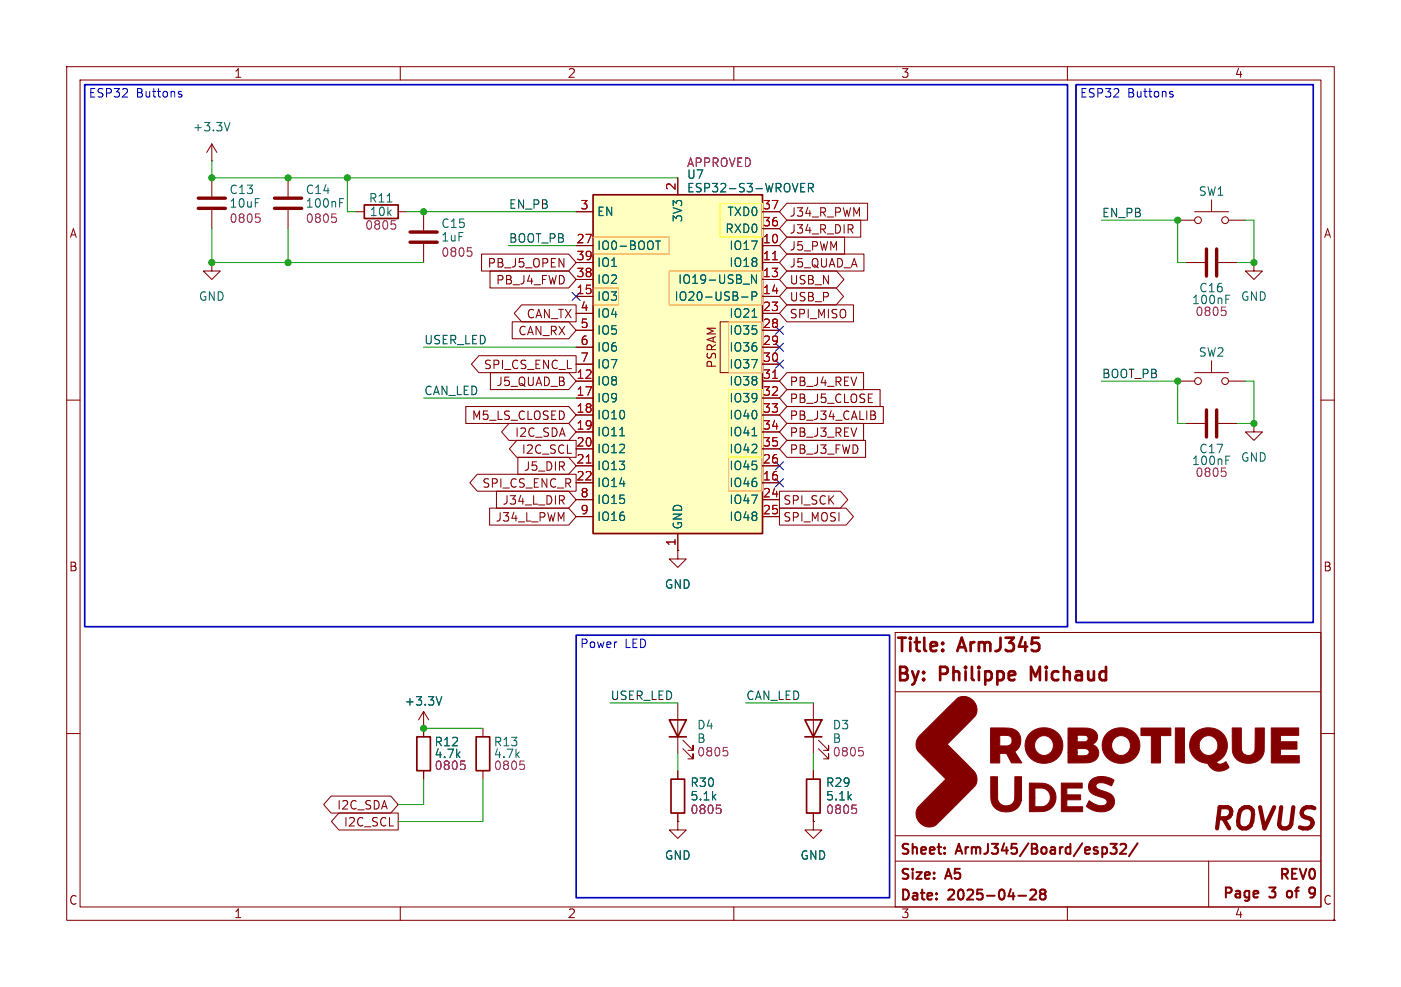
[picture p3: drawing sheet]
<svg xmlns="http://www.w3.org/2000/svg" width="210mm" height="148mm" viewBox="0 0 210 148" stroke-linecap="round" stroke-linejoin="round" font-family="sans-serif">
<g fill="none" stroke="#840000" stroke-width=".15">
<path d="M10 10h190v128h-190zM12 12h186v124h-186zM60 10v2M110 10v2M160 10v2M31.7 39.4v1.2h1.3l-1.3 1.3-1.2-1.3h1.2M31.7 39.4h.1M31.7 26.7v2.8M31.7 31.5v2.8M43.2 26.7v2.8M43.2 31.5v2.8M53.3 31.8h1.3"/>
<path d="M59.7 31.8h1.3M63.5 31.8v2.7M63.5 36.6v2.8M176.5 33h2.6M177.8 39.4h2.8M179.1 31.8h5M181.6 30v1.8M182.6 39.4h2.8M184.1 33h2.6M188 39.4v1.2h1.2l-1.2 1.3-1.3-1.3h1.3M188 39.4h.1M176.5 57.2h2.6"/>
<path d="M179.1 55.9h5M181.6 54.1v1.8M184.1 57.2h2.6M10 60h2M177.8 63.5h2.8M182.6 63.5h2.8M188 63.5v1.3h1.2l-1.2 1.2-1.3-1.2h1.3M188 63.5h.1M198 60h2M134.2 94.8h63.8v41.2h-63.8zM10 110h2M63.5 109.2h.1"/>
<path d="M63.5 106.7v3.8M63.5 115.6v1.2M63.5 106.7l-.8 1.3M63.5 106.7l.8 1.3M72.4 109.2v1.3M72.4 115.6v1.2M101.6 105.4v7.6M101.6 115.6v1.2M102.4 112.3l1.5 1.5v-.8v.8h-.8M102.4 111l1.5 1.5v-.7v.7h-.8M121.9 105.4v7.6M121.9 115.6v1.2"/>
<path d="M122.7 112.3l1.5 1.5v-.8v.8h-.8M122.7 111l1.5 1.5v-.7v.7h-.8M134.2 103.7h63.7M198 110h2M60 136v2M101.6 123.2v1.3h1.3l-1.3 1.2-1.3-1.2h1.3M101.6 123.2h.1M101.6 121.9v1.3M110 136v2M121.9 123.2v1.3h1.3l-1.3 1.2-1.3-1.2h1.3M121.9 123.2h.1M121.9 121.9v1.3"/>
<path d="M134.2 129.1h63.7M134.2 125.3h63.7M160 136v2M181.2 129.1v6.9"/>
<circle cx="179.6" cy="33" r=".51"/>
<circle cx="183.6" cy="33" r=".51"/>
<circle cx="179.6" cy="57.2" r=".51"/>
<circle cx="183.6" cy="57.2" r=".51"/>
</g>
<path d="M152.7 134.3h1.1M154.4 133.5l.3-.1 .5 .1a.41 .41 0 0 1 0 .5l-.8 .9h.9M156.2 134l-.3-.3v-.2l.3-.1 .4 .1 .1 .2v.2l-.3 .1M156.2 134l-.3 .3v.3l.3 .3 .4-.1 .1-.2v-.4l-.3-.2M156.2 134h.2M166.4 126.5h1l-.5 .6a.41 .41 0 0 1 .5 .3v.3l-.2 .3h-.5M167.9 126.7l.3-.2 .5 .1a.41 .41 0 0 1 0 .6l-.8 .8h.9M170.5 126.5l-1.3 1.9M196.8 134.5l-.4 .1M196.8 133.1l-.4 .1-.1 .2v.5l.2 .1h.3" fill="none" stroke="#840000" stroke-width=".3"/>
<g fill="none" stroke="#840000" stroke-width=".4">
<path d="M134.6 95.6h1.2M135.2 95.6v2M136.5 95.6l-.1 .1 .1 .1M136.5 95.6v.1v.1M136.5 95.6v.2M137.4 95.6v1.7M138.5 95.6v1.7M142.9 100v2M143.5 97.6l.7-2 .6 2M144.7 100l-.1 .1 .1 .1M144.7 100l.1 .1-.1 .1M144.7 100v.2"/>
<path d="M145.7 100v1.7M146.7 100l-.1 .1 .1 .1M146.7 100l.1 .1-.1 .1M146.7 100v.2M150 95.6v1.5M150.7 95.6h1.3l-.7 .8M153.2 95.5l-.5 1.5M155.7 95.6h-1l-.1 1M156.8 100l-.1 .1 .1 .1M156.8 100l.1 .1-.1 .1M156.8 100v.2M159.5 100v2"/>
<path d="M165.8 100v2M135.9 100.2l-.3-.2h-.7v2M142 100.2l-.3-.2h-.8v2M154.5 102v-2l.7 1.4 .7-1.4v2"/>
</g>
<g fill="#840000" stroke="#840000" stroke-width=".15">
<path d="M138 110.2l3.8-3.8a7.6 7.6 0 0 1 2.1-1.9 1.96 1.96 0 0 1 2.3 1.1 1.96 1.96 0 0 1-.6 2.4l-3.6 3.6 3.2 3.2a2.76 2.76 0 0 1 1.3 2.1 2.13 2.13 0 0 1-1 1.6l-4.5 4.5a1.95 1.95 0 0 1-2.7 .7 1.95 1.95 0 0 1-.6-2.8l4.1-4.1-2.3-2.2a8 8 0 0 1-2.1-2.5 1.93 1.93 0 0 1 .6-1.9z"/>
<path d="M148.5 116.5h1v3.4a1.32 1.32 0 0 0 1.6 1 1.32 1.32 0 0 0 1-1.6v-2.8h1v3.5a2.38 2.38 0 0 1-3.3 1.6 2.36 2.36 0 0 1-1.3-2.7z"/>
<path d="M163.6 117a2.98 2.98 0 0 1 3.4 0l-.4 .9-.9-.4-.5-.1a.58 .58 0 0 0-.7 .1 .58 .58 0 0 0-.1 .6l.3 .3 .9 .3a1.51 1.51 0 0 1 1.3 2.1 2.39 2.39 0 0 1-2.7 .8l-.7-.2-.7-.5 .5-.8a2.16 2.16 0 0 0 2.5 .5 .71 .71 0 0 0-.7-1l-.5-.2a1.47 1.47 0 0 1-1.2-2.3z"/>
<path d="M154.3 117.4h1.1a2.39 2.39 0 0 1 2.9 2.2 2.4 2.4 0 0 1-3 2.1h-1v-2.1h.8v1.4h.6a1.44 1.44 0 0 0 1.7-1.4 1.44 1.44 0 0 0-1.7-1.4h-.6v1.4h-.8z"/>
<path d="M159.1 117.4h3.1v.8h-2.3v1h2.1v.7h-2.1v1.1h2.4v.7h-3.2z"/>
<path d="M179.1 109.9a2.83 2.83 0 0 1 3.4-.5 2.83 2.83 0 0 1 1.4 3.2 3.6 3.6 0 0 1-1.6 1.7l.2 .2a1.04 1.04 0 0 0 1.3-.3l.3 .7a.22 .22 0 0 1 .1 .2 .22 .22 0 0 1-.2 .2 1.95 1.95 0 0 1-3-.8 2.7 2.7 0 0 1-2.7-2.7h1.4a1.45 1.45 0 0 0 2.1 1.3 1.45 1.45 0 0 0 .3-2.4 1.41 1.41 0 0 0-1.5-.3 1.41 1.41 0 0 0-.9 1.4h-1.4a2.46 2.46 0 0 1 .8-1.9z"/>
<path d="M154.5 109.9a2.92 2.92 0 0 1 4.8 1.6 2.82 2.82 0 0 1-2.7 3 2.82 2.82 0 0 1-2.9-2.7h1.4a1.45 1.45 0 0 0 1.9 1.4 1.45 1.45 0 0 0 .6-2.3 1.41 1.41 0 0 0-1.6-.5 1.41 1.41 0 0 0-.9 1.4h-1.4a2.48 2.48 0 0 1 .8-1.9z"/>
<path d="M166 109.9a2.84 2.84 0 0 1 3.4-.5 2.84 2.84 0 0 1 1.4 3.1 2.85 2.85 0 0 1-3.1 1.9 2.85 2.85 0 0 1-2.5-2.7h1.4a1.44 1.44 0 0 0 1.8 1.5 1.44 1.44 0 0 0 .9-2.1 1.41 1.41 0 0 0-1.6-.7 1.41 1.41 0 0 0-1.1 1.3h-1.4a2.41 2.41 0 0 1 .8-1.8z"/>
<path d="M184.7 109.2h1.4v2.4a1.26 1.26 0 0 0 1.4 1.6 1.23 1.23 0 0 0 .6-1.4l.1-2.6h1.3v2.6a2.33 2.33 0 0 1-3.1 2.6 2.39 2.39 0 0 1-1.7-2.9z"/>
<path d="M148.5 109.2h1.2a4 4 0 0 1 2.7 .4 1.96 1.96 0 0 1-.3 3.1l1.1 1.7h-1.6l-.7-1.4h-1v1.4h-1.4v-3.3h1.4v.8h.5a.92 .92 0 0 0 1.3-1 .92 .92 0 0 0-1.3-.6h-.5v.8h-1.4z"/>
<path d="M160.1 109.2h1.4a4 4 0 0 1 2.6 .4 1.16 1.16 0 0 1 .4 1.2 1.16 1.16 0 0 1-.8 .8 1.4 1.4 0 0 1 1 1.6 1.4 1.4 0 0 1-1.5 1.2h-3.1v-1.6h1.4v.5h1a.58 .58 0 0 0 .8-.5 .58 .58 0 0 0-.8-.5h-1v.5h-1.4v-2h1.4v.5l1.2-.1a.52 .52 0 0 0 .4-.6 .52 .52 0 0 0-.7-.3l-.9-.1v.6h-1.4z"/>
<path d="M171 109.2h4.5v1.1h-1.5v4.1h-1.4v-4.1h-1.6z"/>
<path d="M176.2 109.2h1.3v5.2h-1.3z"/>
<path d="M190.6 109.2h4.1v1.1h-2.8v.9h2.5v1.1h-2.5v1h2.9v1.1h-4.2z"/>
<circle cx="200" cy="138" r=".01"/>
</g>
<path d="M54.6 30.7h5.1v2.1h-5.1zM62.5 110.5h2v5.1h-2zM71.4 110.5h2v5.1h-2zM100.3 108h2.6l-1.3 2.5zM100.3 110.5h2.6M100.6 116.8h2v5.1h-2zM120.6 108h2.6l-1.3 2.5zM120.6 110.5h2.6M120.9 116.8h2v5.1h-2z" fill="none" stroke="#840000" stroke-width=".25"/>
<g fill="none" stroke="#840084" stroke-width=".15">
<path d="M38.3 32.1h.6M38.8 32.6l.2 .2v.3l-.2 .2M49.8 32.1h.6M50.2 32.6l.2 .2v.3l-.2 .2M58.7 33.1h.6M59.1 33.6l.2 .2v.3l-.2 .3M70.1 37.2h.6M70.5 37.6l.2 .3v.3l-.2 .2M183.5 46.5l.3 .3v.3l-.3 .2M183.5 70.7l.3 .2v.3l-.3 .2M69.1 114.1h.6M69.5 114.6l.2 .2v.3l-.2 .3"/>
<path d="M78 114.1h.6M78.4 114.6l.2 .2v.3l-.2 .3M108.4 112.1h.6M108.9 112.6l.2 .2v.3l-.2 .3M128.8 112.1h.6M129.2 112.6l.2 .2v.3l-.2 .3M107.4 120.7h.6M107.8 121.2l.3 .2v.3l-.3 .3M127.7 120.7h.6M128.2 121.2l.2 .2v.3l-.2 .3"/>
</g>
<path d="M29.7 31.2h4.1M29.7 29.7h4.1M41.1 31.2h4.1M41.1 29.7h4.1M61.5 36.3h4M61.5 34.8h4M180.8 37.3v4.1M182.4 37.3v4.1M180.8 61.5v4M182.4 61.5v4" fill="none" stroke="#840000" stroke-width=".51"/>
<path d="M50.9 30.4h.4M50.9 29.8h.6M58 30.3h.8M183.8 44.9h.4M183.8 44.3h.6M183.8 69h.4M183.8 68.4h.6M66.2 104.5l-.4 1.2" fill="none" stroke="#006464" stroke-width=".15"/>
<g fill="#ffffc2">
<path d="M88.9 29.2h25.4v50.8h-25.4z"/>
<path d="M88.9 43.2h3.8v2.5h-3.8z"/>
<path d="M88.9 35.6h11.4v2.5h-11.4z"/>
<path d="M100.3 40.6h14v5.1h-14z"/>
<path d="M107.9 30.5h6.4v5.1h-6.4z"/>
<path d="M109.2 68.6h5.1v5.1h-5.1z"/>
<path d="M109.2 58.4h5.1v10.2h-5.1z"/>
<path d="M109.2 48.3h5.1v7.6h-5.1z"/>
</g>
<path d="M88.9 29.2h25.4v50.8h-25.4z" fill="none" stroke="#840000" stroke-width=".25"/>
<g fill="none" stroke="#840000" stroke-width=".15">
<path d="M31.7 24.1h.1M31.7 21.6l-.7 1.3M31.7 21.6v2.5M31.7 21.6l.8 1.3M86.4 36.8h2.5M86.4 39.4h2.5M86.4 31.8h2.5M101.6 26.7v2.5M114.3 36.8h2.5M114.3 39.4h2.5M114.3 31.8h2.5M114.3 34.3h2.5"/>
<path d="M118 30.5h12.1v2.5h-12.1l-1.2-1.2zM118 35.6h8.6v2.5h-8.6l-1.2-1.3zM118 33h11v2.6h-11l-1.2-1.3zM118 38.1h11.5v2.5h-11.5l-1.2-1.2zM71.8 53.3h14.6v2.6h-14.6l-1.1-1.3zM73.5 55.9h11.7l1.2 1.3-1.2 1.2h-11.7zM76.8 48.3h8.4l1.2 1.2-1.2 1.3h-8.4zM78.2 45.7h8.2v2.6h-8.2l-1.1-1.3zM86.4 57.2h2.5M86.4 41.9h2.5M86.4 44.5h2.5M86.4 59.7h2.5"/>
<path d="M86.4 47h2.5M86.4 49.5h2.5M86.4 52.1h2.5M86.4 54.6h2.5M109.2 48.3h-1.3v7.6h1.3M114.3 57.2h2.5M114.3 41.9h2.5M114.3 44.5h2.5M114.3 59.7h2.5M114.3 47h2.5M114.3 49.5h2.5M114.3 52.1h2.5"/>
<path d="M114.3 54.6h2.5M118 40.6h7.4l1.1 1.3-1.1 1.3h-7.4l-1.2-1.3zM118 43.2h7.3l1.1 1.3-1.1 1.2h-7.3l-1.2-1.2zM118 45.7h9.9v2.6h-9.9l-1.2-1.3zM71.5 71.1h14.9v2.6h-14.9l-1.1-1.3zM73.4 76.2h11.8l1.2 1.3-1.2 1.2h-11.8zM74.4 73.7h10.8l1.2 1.2-1.2 1.3h-10.8zM76.3 63.5h8.9l1.2 1.3-1.2 1.2h-8.9l-1.1-1.2zM77.5 66h8.9v2.6h-8.9l-1.1-1.3zM77.6 68.6h7.6l1.2 1.3-1.2 1.2h-7.6zM86.4 72.4h2.5M86.4 62.2h2.5"/>
<path d="M86.4 64.8h2.5M86.4 67.3h2.5M86.4 69.9h2.5M86.4 74.9h2.5M86.4 77.5h2.5M114.3 72.4h2.5M114.3 62.2h2.5M114.3 64.8h2.5M114.3 67.3h2.5M114.3 69.9h2.5M114.3 74.9h2.5M114.3 77.5h2.5"/>
<path d="M116.8 76.2h10l1.1 1.3-1.1 1.2h-10zM116.8 73.7h9.2l1.1 1.2-1.1 1.3h-9.2zM101.6 82.6v1.2h1.3l-1.3 1.3-1.3-1.3h1.3M101.6 82.6h.1M101.6 80v2.6M49.6 119.4h9l1.1 1.3-1.1 1.2h-9l-1.1-1.2zM63.5 109.2h.1M63.5 109.2v1.3M63.5 115.6v1.2M101.6 115.6v1.2M121.9 115.6v1.2M50.8 121.9h8.9v2.6h-8.9l-1.1-1.3z"/>
<path d="M101.6 123.2h.1M101.6 121.9v1.3M121.9 123.2h.1M121.9 121.9v1.3"/>
</g>
<path d="M88.9 35.6h11.4v2.5h-11.4zM88.9 43.2h3.8v2.5h-3.8zM100.3 40.6h14v5.1h-14zM109.2 48.3h5.1v7.6h-5.1zM109.2 68.6h5.1v5.1h-5.1z" fill="none" stroke="#f90" stroke-width=".15"/>
<path d="M107.9 30.5h6.4v5.1h-6.4zM109.2 58.4h5.1v10.2h-5.1z" fill="none" stroke="#ff0" stroke-width=".15"/>
<path d="M115.8 39h.7M115.8 56.7h.7M87.9 69.4h.7" fill="none" stroke="#a90000" stroke-width=".15"/>
<g fill="none" stroke="#006464" stroke-width=".15">
<path d="M34.5 18.4l-.5 1.2M98.3 36.1h.7M98.6 36.1v1.3M120 28.1h.5M120 28.8h.6M120 27.5h.6M121.2 28.2l.6-.1 .1-.2-.1-.3-.1-.1h-.5v1.3M121.5 28.2l.4 .6M111.2 44.5h.9M111.4 42.6h1M112.7 44.4h.6l.1-.2v-.3l-.2-.1h-.5v1.2M112.7 47.6h.7"/>
<path d="M113.4 41.2v1.3l-.7-1.3v1.3M92.9 65.3h.7M112.7 65.3h.7M66.2 104.5l-.4 1.2"/>
</g>
<path d="M72.2 38.1h13l1.2 1.3-1.2 1.2h-13zM73.5 40.6h11.7l1.2 1.3-1.2 1.3h-11.7zM118 58.4h13.9v2.6h-13.9l-1.2-1.3zM118 55.9h11.4v2.5h-11.4l-1.2-1.2zM69.8 61h15.4l1.2 1.2-1.2 1.3h-15.4zM118 63.5h11.4v2.5h-11.4l-1.2-1.2zM118 66h11.7v2.6h-11.7l-1.2-1.3zM118 61h14.4v2.5h-14.4l-1.2-1.3zM131 62.2a.34 .34 0 0 1 .3 .3 .34 .34 0 0 1-.3 .4M131.1 61.7l.1 .2-.1 .3" fill="none" stroke="#840000" stroke-width=".16"/>
<path d="M26.9 14.1l.3 .1 .1 .2-.2 .2h-.2M26.9 13.7l.3 .1M175.5 14.1l.3 .1 .1 .2-.2 .2h-.3M175.5 13.7l.3 .1" fill="none" stroke="#0000c2" stroke-width=".15"/>
<path d="M12.7 12.7h147.3v81.3h-147.3zM161.3 12.7h35.5v80.6h-35.5zM86.4 95.3h46.9v39.3h-46.9z" fill="none" stroke="#0000c2" stroke-width=".25"/>
<g fill="none" stroke="#009600" stroke-width=".15">
<path d="M31.7 24.1v2.6h69.9M31.7 34.3v5.1h31.8M43.2 34.3v5.1M52.1 26.7v5.1h1.2M61 31.8h25.4M76.2 36.8h10.2M165.1 33h11.4v6.4h1.3M186.7 33h1.3v6.4h-2.6M63.5 59.7h22.9M63.5 52.1h22.9M165.1 57.2h11.4v6.3h1.3M186.7 57.2h1.3v6.3h-2.6"/>
<path d="M63.5 116.8v3.9h-3.8M63.5 109.2h8.9M72.4 116.8v6.4h-12.7M91.4 105.4h10.2M101.6 113v2.6M111.8 105.4h10.1M121.9 113v2.6"/>
</g>
<path d="M85.8 43.8l1.2 1.3M87 43.8l-1.2 1.3M116.2 48.9l1.2 1.2M116.2 51.5l1.2 1.2M116.2 54l1.2 1.2M117.4 48.9l-1.2 1.2M117.4 51.5l-1.2 1.2M117.4 54l-1.2 1.2M116.2 71.8l1.2 1.2M116.2 69.2l1.2 1.3M117.4 71.8l-1.2 1.2M117.4 69.2l-1.2 1.3" fill="none" stroke="#000084" stroke-width=".15"/>
<path d="M69.1 114.1h.6M69.5 114.6l.2 .2v.3l-.2 .3M107.4 120.7h.6M107.8 121.2l.3 .2v.3l-.3 .3M127.7 120.7h.6M128.2 121.2l.2 .2v.3l-.2 .3" fill="none" stroke="#840084" stroke-width=".15"/>
<g fill="#009600" stroke="#009600" stroke-width=".15">
<circle cx="188" cy="63.5" r=".46"/>
<circle cx="176.5" cy="33" r=".46"/>
<circle cx="188" cy="39.4" r=".46"/>
<circle cx="176.5" cy="57.2" r=".46"/>
<circle cx="63.5" cy="31.8" r=".46"/>
<circle cx="43.2" cy="39.4" r=".46"/>
<circle cx="63.5" cy="109.2" r=".46"/>
<circle cx="43.2" cy="26.7" r=".46"/>
<circle cx="52.1" cy="26.7" r=".46"/>
<circle cx="31.7" cy="26.7" r=".46"/>
<circle cx="31.7" cy="39.4" r=".46"/>
</g>
<text font-size="4.4" fill="#840000" x="180.8" y="125.3">ROVUS</text>
<g font-size="2.8" fill="#840000">
<text x="134.2" y="98.8">Title:</text>
<text x="143.8" y="98.8">ArmJ345</text>
<text x="134.2" y="103.1">By:</text>
<text x="141" y="103.1">Philippe</text>
<text x="155.4" y="103.1">Michaud</text>
</g>
<g font-size="2.1" fill="#840000">
<text x="134.8" y="128.6">Sheet:</text>
<text x="143.5" y="128.6">ArmJ345/Board/esp32/</text>
<text x="134.8" y="132.3">Size:</text>
<text x="134.8" y="135.4">Date:</text>
<text x="141.9" y="132.3">A5</text>
<text x="142.3" y="135.4">2025-04-28</text>
<text x="183" y="135.1">Page</text>
<text x="190.2" y="135.1">3</text>
<text x="191.4" y="132.3">REV0</text>
<text x="193.4" y="135.1">of</text>
<text x="197.4" y="135.1">9</text>
</g>
<g font-size="1.8" fill="#840000">
<text x="35" y="11.9">1</text>
<text x="85" y="11.9">2</text>
<text x="135" y="11.9">3</text>
<text x="185" y="11.9">4</text>
<text x="10.3" y="35.9">A</text>
<text x="118.3" y="32.7">J34_R_PWM</text>
<text x="118.3" y="35.2">J34_R_DIR</text>
<text x="198.4" y="35.9">A</text>
<text x="73" y="40.3">PB_J5_OPEN</text>
<text x="118.3" y="37.8">J5_PWM</text>
<text x="118.3" y="40.3">J5_QUAD_A</text>
<text x="74.2" y="42.9">PB_J4_FWD</text>
<text x="78.8" y="47.9">CAN_TX</text>
<text x="118.3" y="42.9">USB_N</text>
<text x="118.3" y="45.4">USB_P</text>
<text x="118.3" y="47.9">SPI_MISO</text>
<text x="77.6" y="50.5">CAN_RX</text>
<text x="72.4" y="55.6">SPI_CS_ENC_L</text>
<text x="74.3" y="58.1">J5_QUAD_B</text>
<text x="107.6" y="55.3" transform="rotate(-90 107.6 55.3)">PSRAM</text>
<text x="118.3" y="58.1">PB_J4_REV</text>
<text x="70.6" y="63.2">M5_LS_CLOSED</text>
<text x="77.1" y="65.7">I2C_SDA</text>
<text x="118.3" y="60.7">PB_J5_CLOSE</text>
<text x="118.3" y="65.7">PB_J3_REV</text>
<text x="118.3" y="63.2">PB_J34_CALIB</text>
<text x="78.1" y="68.3">I2C_SCL</text>
<text x="78.4" y="70.8">J5_DIR</text>
<text x="118.3" y="68.3">PB_J3_FWD</text>
<text x="72.2" y="73.3">SPI_CS_ENC_R</text>
<text x="75.2" y="75.9">J34_L_DIR</text>
<text x="117.3" y="75.9">SPI_SCK</text>
<text x="74.2" y="78.4">J34_L_PWM</text>
<text x="117.3" y="78.4">SPI_MOSI</text>
<text x="10.3" y="85.9">B</text>
<text x="198.3" y="85.9">B</text>
<text x="50.4" y="121.6">I2C_SDA</text>
<text x="51.5" y="124.1">I2C_SCL</text>
<text x="10.3" y="135.9">C</text>
<text x="35" y="137.9">1</text>
<text x="85" y="137.9">2</text>
<text x="135" y="137.9">3</text>
<text x="185" y="137.9">4</text>
<text x="198.3" y="135.9">C</text>
</g>
<g font-size="1.8" fill="#0000c2">
<text x="13.2" y="14.8">ESP32</text>
<text x="20.4" y="14.8">Buttons</text>
<text x="161.8" y="14.8">ESP32</text>
<text x="169" y="14.8">Buttons</text>
<text x="86.9" y="97.4">Power</text>
<text x="93.7" y="97.4">LED</text>
</g>
<g font-size="1.8" fill="#006464">
<text x="28.8" y="19.9">+3.3V</text>
<text x="34.3" y="29.3">C13</text>
<text x="45.7" y="29.3">C14</text>
<text x="102.9" y="27">U7</text>
<text x="102.9" y="29.1">ESP32-S3-WROVER</text>
<text x="179.6" y="29.6">SW1</text>
<text x="34.3" y="31.3">10uF</text>
<text x="45.7" y="31.3">100nF</text>
<text x="55.2" y="30.6">R11</text>
<text x="66" y="34.4">C15</text>
<text x="89.4" y="32.6">EN</text>
<text x="102.5" y="33.4" transform="rotate(-90 102.5 33.4)">3V3</text>
<text x="108.6" y="35.2">RXD0</text>
<text x="108.9" y="32.6">TXD0</text>
<text x="66" y="36.4">1uF</text>
<text x="89.4" y="37.7">IO0-BOOT</text>
<text x="89.4" y="40.2">IO1</text>
<text x="109.2" y="37.7">IO17</text>
<text x="109.2" y="40.2">IO18</text>
<text x="29.7" y="45.3">GND</text>
<text x="89.4" y="45.3">IO3</text>
<text x="89.4" y="42.8">IO2</text>
<text x="89.4" y="47.9">IO4</text>
<text x="101" y="45.3">IO20-USB-P</text>
<text x="101.6" y="42.8">IO19-USB_N</text>
<text x="109.2" y="47.9">IO21</text>
<text x="179.7" y="44">C16</text>
<text x="185.9" y="45.3">GND</text>
<text x="89.4" y="50.4">IO5</text>
<text x="89.4" y="52.9">IO6</text>
<text x="109.2" y="50.4">IO35</text>
<text x="109.2" y="52.9">IO36</text>
<text x="179.6" y="53.7">SW2</text>
<text x="89.4" y="58">IO8</text>
<text x="89.4" y="55.5">IO7</text>
<text x="109.2" y="55.5">IO37</text>
<text x="109.2" y="58">IO38</text>
<text x="89.4" y="60.6">IO9</text>
<text x="89.4" y="63.1">IO10</text>
<text x="89.4" y="65.6">IO11</text>
<text x="109.2" y="60.6">IO39</text>
<text x="109.2" y="63.1">IO40</text>
<text x="109.2" y="65.6">IO41</text>
<text x="89.4" y="68.2">IO12</text>
<text x="89.4" y="70.7">IO13</text>
<text x="109.2" y="70.7">IO45</text>
<text x="109.2" y="68.2">IO42</text>
<text x="179.7" y="68.2">C17</text>
<text x="185.9" y="69.4">GND</text>
<text x="89.4" y="73.3">IO14</text>
<text x="89.4" y="75.8">IO15</text>
<text x="109.2" y="73.3">IO46</text>
<text x="109.2" y="75.8">IO47</text>
<text x="89.4" y="78.3">IO16</text>
<text x="102.5" y="79.5" transform="rotate(-90 102.5 79.5)">GND</text>
<text x="109.2" y="78.3">IO48</text>
<text x="99.6" y="88.5">GND</text>
<text x="60.6" y="106">+3.3V</text>
<text x="65" y="112.1">R12</text>
<text x="73.9" y="112.1">R13</text>
<text x="104.4" y="109.6">D4</text>
<text x="124.7" y="109.6">D3</text>
<text x="103.4" y="118.2">R30</text>
<text x="123.7" y="118.2">R29</text>
<text x="99.6" y="129.1">GND</text>
<text x="119.9" y="129.1">GND</text>
</g>
<g font-size="1.8" fill="#a90000">
<text x="101.3" y="28.6" transform="rotate(-90 101.3 28.6)">2</text>
<text x="86.9" y="31.5">3</text>
<text x="114.3" y="34">36</text>
<text x="114.3" y="31.5">37</text>
<text x="86.3" y="36.6">27</text>
<text x="86.3" y="41.7">38</text>
<text x="86.3" y="39.1">39</text>
<text x="114.3" y="36.6">10</text>
<text x="114.3" y="39.1">11</text>
<text x="114.3" y="41.7">13</text>
<text x="86.3" y="44.2">15</text>
<text x="86.9" y="46.7">4</text>
<text x="114.3" y="44.2">14</text>
<text x="114.3" y="46.7">23</text>
<text x="86.9" y="49.3">5</text>
<text x="86.9" y="51.8">6</text>
<text x="114.3" y="49.3">28</text>
<text x="114.3" y="51.8">29</text>
<text x="86.3" y="56.9">12</text>
<text x="86.3" y="59.4">17</text>
<text x="86.9" y="54.4">7</text>
<text x="114.3" y="54.4">30</text>
<text x="114.3" y="56.9">31</text>
<text x="114.3" y="59.4">32</text>
<text x="86.3" y="62">18</text>
<text x="86.3" y="64.5">19</text>
<text x="114.3" y="62">33</text>
<text x="114.3" y="64.5">34</text>
<text x="86.3" y="67.1">20</text>
<text x="86.3" y="69.6">21</text>
<text x="114.3" y="69.6">26</text>
<text x="114.3" y="67.1">35</text>
<text x="86.3" y="72.1">22</text>
<text x="86.9" y="74.7">8</text>
<text x="86.9" y="77.2">9</text>
<text x="114.3" y="72.1">16</text>
<text x="114.3" y="74.7">24</text>
<text x="114.3" y="77.2">25</text>
<text x="101.3" y="82" transform="rotate(-90 101.3 82)">1</text>
</g>
<g font-size="1.8" fill="#840084">
<text x="102.9" y="25.2">APPROVED</text>
<text x="34.3" y="33.6">0805</text>
<text x="45.7" y="33.6">0805</text>
<text x="54.6" y="34.6">0805</text>
<text x="55.3" y="32.6">10k</text>
<text x="66" y="38.7">0805</text>
<text x="178.6" y="45.8">100nF</text>
<text x="179.1" y="47.6">0805</text>
<text x="178.6" y="70">100nF</text>
<text x="179.1" y="71.7">0805</text>
<text x="65" y="113.9">4.7k</text>
<text x="73.9" y="113.9">4.7k</text>
<text x="104.4" y="111.6">B</text>
<text x="104.4" y="113.6">0805</text>
<text x="124.7" y="111.6">B</text>
<text x="124.7" y="113.6">0805</text>
<text x="65" y="115.7">0805</text>
<text x="73.9" y="115.7">0805</text>
<text x="103.4" y="120.2">5.1k</text>
<text x="103.4" y="122.3">0805</text>
<text x="123.7" y="120.2">5.1k</text>
<text x="123.7" y="122.3">0805</text>
</g>
<g font-size="1.8" fill="#0f0f0f">
<text x="76.2" y="31.4">EN_PB</text>
<text x="165.1" y="32.7">EN_PB</text>
<text x="76.2" y="36.5">BOOT_PB</text>
<text x="63.5" y="51.7">USER_LED</text>
<text x="63.5" y="59.3">CAN_LED</text>
<text x="165.1" y="56.8">BOOT_PB</text>
<text x="91.4" y="105.1">USER_LED</text>
<text x="111.8" y="105.1">CAN_LED</text>
</g>
</svg>
